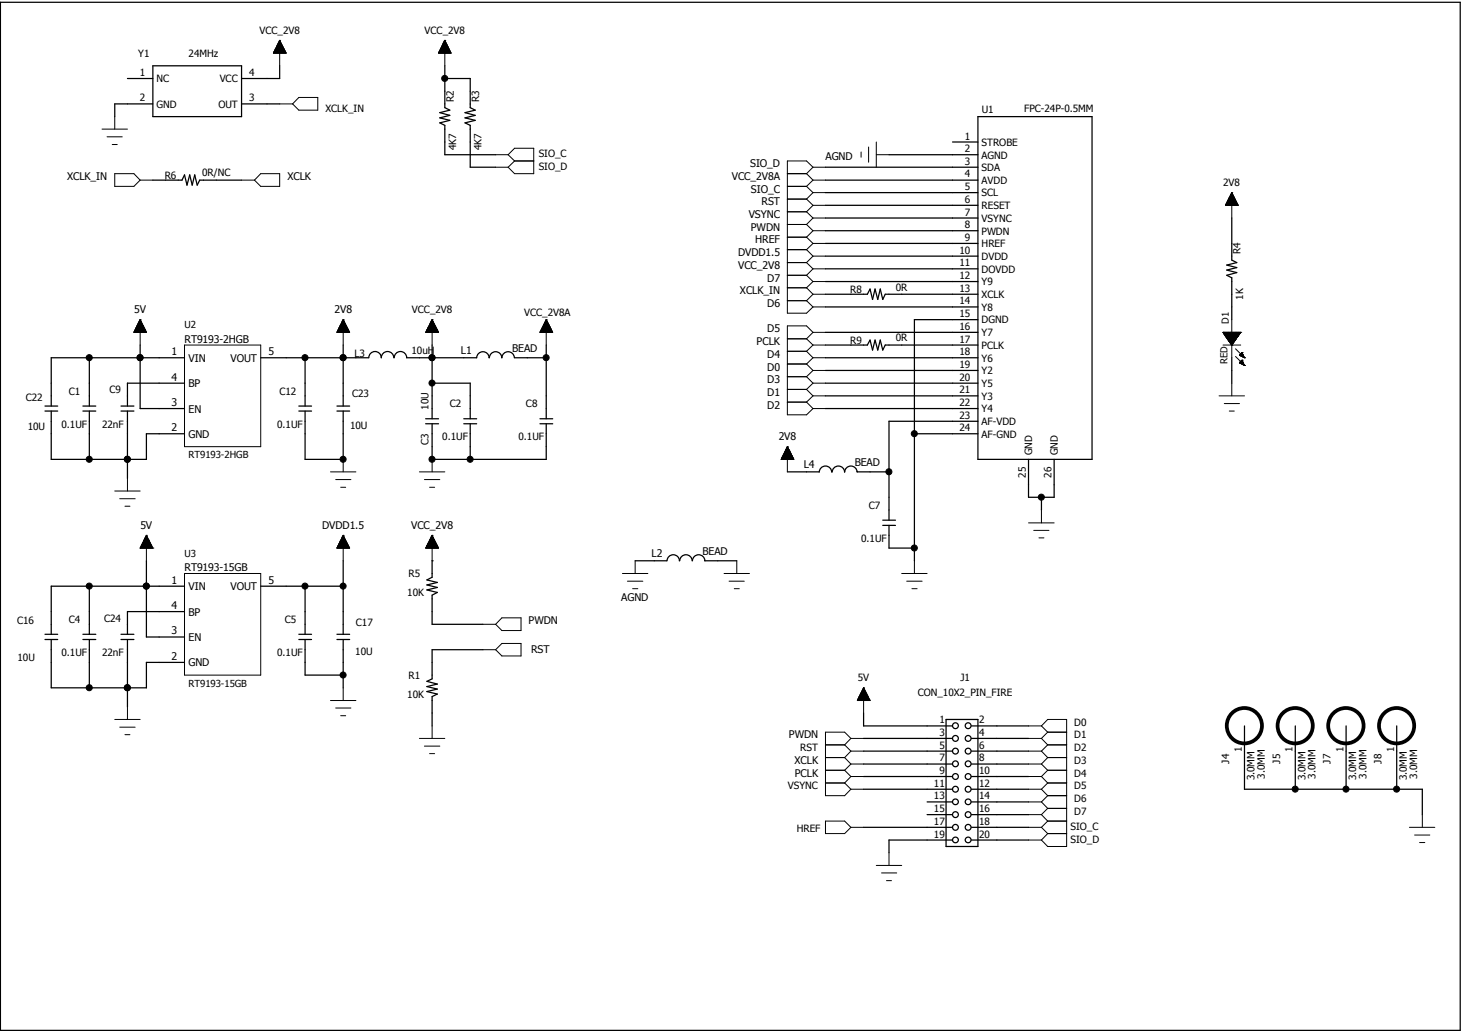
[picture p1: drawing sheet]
<svg xmlns="http://www.w3.org/2000/svg" width="297mm" height="210mm" viewBox="0 0 297 210" stroke-linecap="round" stroke-linejoin="round" font-family="sans-serif">
<g fill="none" stroke="#000" stroke-width=".25">
<path d="M.1 .5h296.7v209h-296.7zM25.9 16h5.2M31.1 13.4h18v10.3h-18zM56.9 13.4v2.6h-7.8M90.4 13.4v8.5l1 .5-2 .5 2 .6-2 .5 2 .5-2 .5 1 .5v6h10.4M90.4 16h5.2v5.9l1 .5-2.1 .5 2.1 .6-2.1 .5 2.1 .5-2.1 .5 1.1 .5v8.5h5.2M31.1 21.1h-7.8v2.6M31.1 36.6h5.9l.5-1 .5 2 .6-2 .5 2 .5-2 .5 2 .5-1h8.5M49.1 21.1h7.8M167.8 36.6h31M167.8 34h31M167.8 39.2h31"/>
<path d="M180.7 31.5h18.1M193.6 28.9h5.2M198.8 23.7h23.2v69.7h-23.2zM167.8 41.7h31M167.8 44.3h31M167.8 46.9h31M167.8 49.5h31M167.8 52.1h31M167.8 54.7h31M167.8 57.2h31M167.8 59.8h8.5l.6-1 .5 2.1 .5-2.1 .5 2.1 .5-2.1 .6 2.1 .5-1.1h18.8M250.4 44.3v8.6l1 .5-2 .5 2 .5-2 .5 2 .5-2 .6 1 .5v8.5"/>
<path d="M18.2 72.7v9.8M28.5 72.7h.1M28.5 70.1v13h9M37.5 72.7h-27.1v9.8M37.5 77.9h-11.6v4.6M53 72.7h21.9M62 72.7v9.8M69.8 72.7h.1M69.8 70.1v12.4M75 72.7a1.27 1.27 0 0 1 1.2-1.2 1.27 1.27 0 0 1 1.3 1.2 1.27 1.27 0 0 1 1.3-1.2 1.27 1.27 0 0 1 1.3 1.2M80.1 72.7a1.27 1.27 0 0 1 1.3-1.2 1.27 1.27 0 0 1 1.3 1.2h14.2a1.25 1.25 0 0 1 1.3-1.2 1.25 1.25 0 0 1 1.2 1.2M87.8 72.7h.1"/>
<path d="M87.8 77.9h7.8v7.2M87.8 70.1v15M99.5 72.7a1.25 1.25 0 0 1 1.2-1.2 1.25 1.25 0 0 1 1.3 1.2 1.29 1.29 0 0 1 1.3-1.2 1.29 1.29 0 0 1 1.3 1.2M104.6 72.7h6.4M111 70.1v15M167.8 72.7h31M167.8 77.9h31M167.8 62.4h31M167.8 67.6h31M167.8 70.1h8.5l.6-1 .5 2.1 .5-2.1 .5 2.1 .5-2.1 .6 2.1 .5-1.1h18.8M167.8 75.3h31M198.8 65h-12.9v49"/>
<path d="M250.4 72.7v5.2M9.1 83.6h2.6M9.1 82.5h2.6M10.4 83.6v9.8h19.4v-5.2h7.7M16.8 83.6h2.7M16.8 82.5h2.7M18.2 83.6v9.8M24.6 83.6h2.6M24.6 82.5h2.6M25.9 93.4h.1M25.9 83.6v13.6M60.7 83.6h2.6"/>
<path d="M60.7 82.5h2.6M62 83.6v9.8h7.8M68.5 83.6h2.6M68.5 82.5h2.6M69.8 93.4h.1M69.8 83.6v9.8M86.5 86.1h2.7M86.5 85.1h2.7M87.8 93.4h.1M87.8 86.1v7.3M94.3 86.1h2.6M94.3 85.1h2.6"/>
<path d="M95.6 86.1v7.3M109.8 86.1h2.6M109.8 85.1h2.6M111 86.1v7.3h-23.2M160.1 95.9l6.4 .1a1.27 1.27 0 0 1 1.3-1.3 1.27 1.27 0 0 1 1.3 1.3v-.1M167.8 83.1h31M167.8 80.5h31M171.7 95.9v.1a1.27 1.27 0 0 0-1.3-1.3 1.27 1.27 0 0 0-1.2 1.3M180.7 95.9l-6.5 .1a1.27 1.27 0 0 0-1.2-1.3 1.27 1.27 0 0 0-1.3 1.3M185.9 88.2h12.9M198.8 85.6h-18.1v20.1M209.1 93.4v7.7h5.2v-7.7"/>
<path d="M18.2 119.2v9.7M29.8 119.2h.1M29.8 114v15.5h7.7M37.5 119.2h-27.1v9.7M53 119.2h16.8M62 119.2v9.7M69.8 114v14.9M87.8 114h.1M87.8 114v3.3l-1 .6 2.1 .5-2.1 .5 2.1 .5-2.1 .5 2.1 .5-1.1 .6v5.9h10.4M129.1 114h6.5M135.6 114a1.25 1.25 0 0 1 1.2-1.2 1.25 1.25 0 0 1 1.3 1.2M138.2 114a1.27 1.27 0 0 1 1.2-1.2 1.27 1.27 0 0 1 1.3 1.2"/>
<path d="M140.8 114a1.25 1.25 0 0 1 1.2-1.2 1.25 1.25 0 0 1 1.3 1.2M143.3 114h6.5M179.5 105.7h2.5M179.5 106.8h2.5M180.7 106.8v4.6h5.2M211.7 101.1v2.6M9.1 130h2.6M9.1 128.9h2.6M10.4 130v9.8h19.4v-5.1h7.7M16.8 130h2.7M16.8 128.9h2.7M18.2 130v9.8"/>
<path d="M24.6 130h2.6M24.6 128.9h2.6M25.9 139.8h.1M25.9 130v13.7M37.5 124.3h-11.6v4.6M60.7 130h2.6M60.7 128.9h2.6M62 130v7.2h7.8M68.5 130h2.6M68.5 128.9h2.6M69.8 130v9.8M98.2 132.1h-10.4v5.9l-1 .5 2.1 .6-2.1 .5 2.1 .5-2.1 .5 2.1 .5-1.1 .5v6"/>
<path d="M175.6 144.9v2.7h18M175.6 150.1h18M175.6 152.7h18M175.6 155.3h18M175.6 157.9h18M192.3 146.3h6.5v25.8h-6.5zM197.5 147.6h11.6M197.5 150.1h11.6M197.5 152.7h11.6M197.5 155.3h11.6M197.5 157.9h11.6M253 147.6v12.8h36.1v5.2"/>
<path d="M263.3 147.6v12.8M273.6 147.6v12.8M283.9 147.6v12.8M175.6 160.4h18M175.6 168.2h18M188.5 163h5.1M188.5 165.6h5.1M193.6 170.8h-12.9v2.6M197.5 160.4h11.6M197.5 163h11.6M197.5 165.6h11.6M197.5 168.2h11.6"/>
<path d="M197.5 170.8h11.6"/>
<circle cx="194.2" cy="147.5" r=".59"/>
<circle cx="194.2" cy="150.1" r=".59"/>
<circle cx="194.2" cy="152.7" r=".59"/>
<circle cx="194.2" cy="155.3" r=".59"/>
<circle cx="194.2" cy="157.9" r=".59"/>
<circle cx="196.8" cy="152.7" r=".59"/>
<circle cx="196.8" cy="147.5" r=".59"/>
<circle cx="196.8" cy="155.3" r=".59"/>
<circle cx="196.8" cy="150.1" r=".59"/>
<circle cx="196.8" cy="157.9" r=".59"/>
<circle cx="194.2" cy="168.2" r=".59"/>
<circle cx="194.2" cy="160.4" r=".59"/>
<circle cx="194.2" cy="165.6" r=".59"/>
<circle cx="194.2" cy="170.8" r=".58"/>
<circle cx="194.2" cy="163" r=".58"/>
<circle cx="196.8" cy="165.6" r=".59"/>
<circle cx="196.8" cy="168.2" r=".59"/>
<circle cx="196.8" cy="160.4" r=".59"/>
<circle cx="196.8" cy="170.8" r=".58"/>
<circle cx="196.8" cy="163" r=".58"/>
</g>
<g fill="none" stroke="#000" stroke-width=".2">
<path d="M55.6 10.7l2.5 .1M55.6 10.6v.2M55.7 10.6h2.4M55.7 10.5h2.3v.3M55.7 10.5v.3M55.8 10.4h2.2M55.8 10.8v-.5h2.1v.5M55.9 10.2h2M55.9 10.1h1.9v.7M55.9 10v.8M56 9.9h1.7M56 9.9h1.7v.9"/>
<path d="M56 9.8v1M56.1 9.7h1.5M56.2 9.7h1.4v1.1M56.2 9.6v1.2M56.2 9.6h1.3M56.3 9.4h1.2v1.4M56.3 9.4v1.4M56.3 9.4h1.1M56.3 9.2h1.1v1.6M56.3 9.1v1.7M56.4 9.1h.9M56.5 9.1h.8v1.7"/>
<path d="M56.5 8.9v1.9M56.5 8.9h.7M56.6 8.8h.6v2M56.6 8.7v2.1M56.6 8.7h.5M56.7 8.6h.4v2.2M56.7 8.5v2.3M56.7 8.5h.3M56.8 8.4h.2v2.4M56.8 8.3v2.5M56.8 8.3h.1M56.9 8.2h.1"/>
<path d="M56.9 8.2l1.3 2.6h-2.6zM56.9 8.2v5.2M60.7 19.8h3.9v2.6h-3.9l-1.2-1.3zM89.2 10.7l2.5 .1M89.2 10.6v.2M89.2 10.6h2.4M89.3 10.5h2.3v.3M89.3 10.5v.3M89.3 10.4h2.2M89.4 10.8v-.5h2v.5M89.5 10.2h1.9M89.5 10.1h1.9v.7"/>
<path d="M89.5 10v.8M89.5 9.9h1.8M89.6 9.9h1.6v.9M89.6 9.8v1M89.7 9.7h1.5M89.7 9.7h1.4v1.1M89.7 9.6v1.2M89.7 9.6h1.4M89.8 9.4h1.3v1.4M89.8 9.4v1.4M89.8 9.4h1.2M89.9 9.2h1v1.6"/>
<path d="M89.9 9.1v1.7M90 9.1h.9M90 9.1h.8v1.7M90 8.9v1.9M90 8.9h.8M90.1 8.8h.6v2M90.1 8.7v2.1M90.2 8.7h.5M90.2 8.6h.4v2.2M90.2 8.5v2.3M90.3 8.5h.3M90.3 8.4h.3v2.4"/>
<path d="M90.3 8.3v2.5M90.4 8.3h.1M90.4 8.2h.1M90.4 8.2v5.2M90.4 8.2l1.3 2.6h-2.5zM20.7 26.2h5.2M21.8 27.8h3M22.8 29.4h1M23.3 35.3h3.9l1.3 1.3-1.3 1.3h-3.9zM23.3 23.7v2.5M28.5 36.6h2.6M49.1 36.6h2.6"/>
<path d="M53 35.3h3.9v2.6h-3.9l-1.3-1.3zM56.9 21.1h2.6M100.8 31.5h2.5M100.8 34h2.5M103.3 31.5l1.3-1.4h3.9v5.2h-3.9l-1.3-1.3M103.3 31.5l1.3 1.2M104.6 32.7h3.9M104.6 32.7l-1.3 1.3M160.1 35.3h3.9M160.1 37.9h3.9M164 37.9l1.3 1.3M164 35.3l1.3 1.3"/>
<path d="M165.3 34l-1.3-1.3h-3.9v31h3.9l1.3-1.3M165.3 34h2.5M165.3 36.6h2.5M165.3 34l-1.3 1.3M165.3 39.2h2.5M165.3 39.2l-1.3 1.3M165.3 36.6l-1.3 1.3M175 30.9v1.1M176.6 29.9v3.1M178.1 31.5h2.6M178.1 28.9v5.1M250.1 39.7v2"/>
<path d="M250.1 39.8h.6v1.9M250.1 39.7h.6M250.2 39.5v2.2M250.2 39.6h.4v2.1M250.3 39.5h.3M250.3 39.3v2.4M250.3 39.4h.2v2.3M250.4 39.3h.1M250.4 39.2h.1M250.4 39.2v5.1M250.4 39.2l1.3 2.5h-2.6zM250.8 39.9h-.8v1.8"/>
<path d="M160.1 40.5h3.9M160.1 43.1h3.9M160.1 45.6h3.9M160.1 48.2h3.9M160.1 50.8h3.9M160.1 58.5h3.9M160.1 56h3.9M160.1 53.4h3.9M164 40.5l1.3 1.2M164 43.1l1.3 1.2M164 45.6l1.3 1.3M164 48.2l1.3 1.3"/>
<path d="M164 56l1.3 1.2M164 50.8l1.3 1.3M164 53.4l1.3 1.3M164 58.5l1.3 1.3M165.3 41.7h2.5M165.3 41.7l-1.3 1.4M165.3 44.3h2.5M165.3 44.3l-1.3 1.3M165.3 46.9h2.5M165.3 46.9l-1.3 1.3M165.3 49.5h2.5M165.3 49.5l-1.3 1.3"/>
<path d="M165.3 57.2h2.5M165.3 57.2l-1.3 1.3M165.3 52.1h2.5M165.3 52.1l-1.3 1.3M165.3 54.7h2.5M165.3 54.7l-1.3 1.3M165.3 59.8h2.5M165.3 59.8l-1.3 1.3M249.2 41.6v.1M249.2 41.7h2.5M249.2 41.6h2.4M249.3 41.7v-.3h2.2v.3"/>
<path d="M249.3 41.4h2.2M249.4 41.2v.5M249.4 41.2h2v.5M249.4 41.1h2M249.5 41v.7M249.5 41h1.8v.7M249.5 40.9h1.8M249.6 40.8v.9M249.6 40.8h1.6v.9M249.6 40.7h1.6M249.7 40.6v1.1M249.7 40.6h1.4v1.1"/>
<path d="M249.7 40.5h1.4M249.8 40.4h1.2v1.3M249.9 40.1v1.6M249.9 40.2h1v1.5M249.9 40.1h1M250 40h.8v1.7M251 40.3h-1.2v1.4M27.3 67.5l2.4 .1M27.3 67.4v.2M27.3 67.4h2.4M27.3 67.3h2.3v.3M27.3 67.2v.4"/>
<path d="M27.4 67.1h2.1M27.5 67h2v.6M27.5 67v.6M27.5 66.9h2M27.6 66.8h1.8v.8M27.6 66.8v.8M27.6 66.7h1.8M27.6 66.6h1.7v1M27.6 66.6v1M27.7 66.5h1.6M27.8 66.4h1.4v1.2M27.8 66.4v1.2"/>
<path d="M27.8 66.3h1.4M27.9 66.2h1.2v1.4M27.9 66.1v1.5M27.9 66.1h1.1M28 66h1v1.6M28.1 65.8h.8v1.8M28.1 65.7v1.9M28.1 65.7h.8M28.2 65.6h.6v2M28.2 65.5v2.1M28.2 65.5h.5M28.3 65.4h.4v2.2"/>
<path d="M28.3 65.3v2.3M28.3 65.3h.4M28.4 65.2h.2v2.4M28.4 65.1v2.5M28.4 65.1h.1M28.5 65h.1M28.5 65l1.3 2.6h-2.6M28.5 65v5.1M28.5 65l-1.3 2.6M29 65.9h-1v1.7M37.5 70.1h15.5v20.7h-15.5zM68.5 67.5l2.5 .1"/>
<path d="M68.5 67.4v.2M68.6 67.4h2.4M68.6 67.3h2.3v.3M68.6 67.2v.4M68.7 67.1h2.2M68.7 67h2.1v.6M68.7 67v.6M68.8 66.9h1.9M68.8 66.8h1.9v.8M68.8 66.8v.8M68.9 66.7h1.8M68.9 66.6h1.7v1"/>
<path d="M68.9 66.6v1M69 66.5h1.5M69 66.4h1.5v1.2M69 66.4v1.2M69.1 66.3h1.3M69.1 66.2h1.3v1.4M69.1 66.1v1.5M69.2 66.1h1.1M69.3 66h1v1.6M69.3 65.9v1.7M69.3 65.9h.9M69.4 65.8h.8v1.8"/>
<path d="M69.4 65.7v1.9M69.4 65.7h.7M69.5 65.6h.6v2M69.5 65.5v2.1M69.5 65.5h.5M69.6 65.4h.4v2.2M69.6 65.3v2.3M69.6 65.3h.3M69.7 65.2h.2v2.4M69.7 65.1v2.5M69.7 65.1h.1M69.8 65h.1"/>
<path d="M69.8 65l1.3 2.6h-2.6zM69.8 65v5.1M86.6 67.5l2.5 .1M86.6 67.4v.2M86.7 67.4h2.3M86.7 67.3h2.3v.3M86.7 67.2v.4M86.7 67.1h2.2M86.8 67h2.1v.6M86.8 67v.6M86.9 66.9h1.9M86.9 66.8h1.9v.8"/>
<path d="M86.9 66.8v.8M87 66.7h1.7M87 66.6h1.6v1M87 66.6v1M87 66.5h1.6M87.1 66.4h1.5v1.2M87.1 66.4v1.2M87.2 66.3h1.3M87.2 66.2h1.2v1.4M87.2 66.1v1.5M87.3 66.1h1.1M87.3 66h1v1.6"/>
<path d="M87.3 65.9v1.7M87.4 65.9h.9M87.4 65.8h.9v1.8M87.4 65.7v1.9M87.5 65.7h.7M87.5 65.6h.6v2M87.6 65.4h.5v2.2M87.6 65.3v2.3M87.7 65.3h.3M87.8 65.2h.1v2.4M87.8 65.1v2.5M87.8 65.1h.1"/>
<path d="M87.8 65h.1M87.8 65l1.4 2.6h-2.7zM87.8 65v5.1M88.1 65.5h-.5l-.1 2.1M109.8 67.5l2.5 .1M109.8 67.4v.2M109.9 67.4h2.4M109.9 67.3h2.3v.3M109.9 67.2v.4M110 67.1h2.1M110 67h2.1v.6M110 67v.6"/>
<path d="M110.1 66.9h2M110.2 66.8h1.8v.8M110.2 66.8v.8M110.2 66.7h1.7M110.2 66.6h1.7v1M110.2 66.6v1M110.3 66.5h1.5M110.4 66.4h1.4v1.2M110.4 66.4v1.2M110.4 66.3h1.4M110.4 66.2h1.3v1.4M110.4 66.1v1.5"/>
<path d="M110.5 66.1h1.1M110.5 66h1.1v1.6M110.5 65.9v1.7M110.6 65.9h.9M110.7 65.8h.8v1.8M110.7 65.7v1.9M110.7 65.7h.7M110.7 65.6h.7v2M110.7 65.5v2.1M110.8 65.5h.5M110.9 65.4h.4v2.2M111 65.2h.2v2.4"/>
<path d="M111 65.1v2.5M111 65.1h.1M111 65h.1M111 65l1.4 2.6h-2.6zM111 65v5.1M111.2 65.3h-.3v2.3M160.1 68.9h3.9M160.1 74h3.9M160.1 61.1h3.9M160.1 71.4h3.9M160.1 79.2h3.9M160.1 76.6h3.9"/>
<path d="M164 61.1l1.3 1.3M164 71.4l1.3 1.3M164 76.6l1.3 1.3M164 79.2l1.3 1.3M164 74l1.3 1.3M164 68.9l1.3 1.2M165.3 70.1h2.5M165.3 67.6h2.5M165.3 67.6l-1.3-1.3h-3.9v18h3.9l1.3-1.2M165.3 62.4h2.5M165.3 67.6l-1.3 1.3M165.3 72.7h2.5"/>
<path d="M165.3 72.7l-1.3 1.3M165.3 77.9h2.5M165.3 77.9l-1.3 1.3M165.3 75.3h2.5M165.3 75.3l-1.3 1.3M165.3 70.1l-1.3 1.3M248.6 67.6h.1M248.6 70.1h3.6M248.6 67.6l1.8 2.5M248.6 67.6h3.6M248.7 67.6h3.5M248.7 67.6v.1h3.4"/>
<path d="M248.8 67.6v.3h3.2M248.8 67.9h3.2M248.9 67.6v.4h3.1M248.9 67.6v.4h3M249 67.6v.5h2.8v-.5M249 67.6v.7h2.8M249 68.2h2.8M249.1 67.6v.7M249.2 67.6v.8h2.5M249.2 68.4h2.5M249.2 67.6v.9h2.4v-.9M249.3 67.6v1h2.2"/>
<path d="M249.3 68.5h2.2M249.4 68.7h2M249.4 67.6v1.1M249.4 67.6v1.2h2M249.5 67.6v1.3h1.8v-1.3M249.5 67.6l.1 1.4h1.6M249.5 69h1.8M249.5 68.9h1.8M249.6 69h1.6M249.6 67.6v1.5M249.7 67.6v1.6h1.4M249.7 67.6v1.7"/>
<path d="M249.8 69.3h1.2M249.8 67.6v1.8M249.8 69.4h1.2M249.9 67.6v1.9h1M249.9 69.4h1M249.9 69.5h1M249.9 67.6v2M250 69.6h.8M250 67.6l.1 2.1M250.1 69.7h.7M250.1 69.7h.6M250.1 67.6v2.2"/>
<path d="M250.1 69.8h.6M250.1 67.6v2.3M250.2 69.9h.4M250.2 67.6v2.3M250.3 69.9h.3M250.3 67.6v2.5M250.3 70h.2M250.4 70.1h.1M250.4 67.6v2.5M250.4 77.9v2.6M250.4 65v7.7M250.4 67.6v2.4"/>
<path d="M250.6 67.6v2.4h-.3M250.6 67.6v2.2M250.7 67.6v2.1M250.8 67.6v2h-.7M250.9 67.6v1.9M250.9 67.6v1.8M251 67.6v1.7M251.1 67.6v1.6h-1.4M251.1 67.6v1.5h-1.4M251.2 67.6v1.4M251.2 70.9l1.5 1.6M251.2 72.5l1.5 1.5"/>
<path d="M251.4 67.6v1.1M251.4 67.6v1M251.5 67.6v1M251.7 67.6v.7M251.8 67.6v.6M251.9 67.6v.4M252 73.7h.1M252 72.2h.1M252 67.6v.3M252 73.7l1 .6M252 73.7h.7M252 72.2l1 .5"/>
<path d="M252 72.2h.7M252 67.6v.2M252 72.2v.1M252 73.7v.1M252.1 73.8h.6M252.1 73.6h.6M252.1 72.3h.6M252.1 72.1h.6M252.1 67.6v.2h-3.4M252.2 67.6h.1M252.2 67.6l-1.8 2.5M252.3 73.4h.2"/>
<path d="M252.5 73.2h.1M252.5 71.7h.1M252.5 73.2l.5 1.1M252.5 73.2l-.5 .5M252.5 73.2v.8h.3M252.5 73.3l-.1 .7M252.5 71.7l-.1 .8M252.5 71.7v.8h.3M252.5 71.7l.5 1M252.5 71.7l-.5 .5M252.5 73.3h-.2v.7h.5l.1 .2M252.5 71.8h-.2v.6h.5v.3h.1"/>
<path d="M252.5 71.7v.8M252.5 73.2v.9M252.6 74.1h.3M252.6 73.5h-.4v.4M252.6 73.4h-.3v.5M252.6 71.9h-.4v.4M252.6 73.4v.7M252.6 72.5h.3M252.6 72.1h-.5v.2M252.6 73.6h-.5v.3M252.6 72h-.4v.3h.6v.3l.1 .1M252.6 73.5h-.4v.4h.6v.3"/>
<path d="M252.7 73.6v.5l.2 .1v.1M252.7 72.1v.5h.2M252.7 72.2v.4M252.7 73.7v.5M252.8 72.3h-.5v-.4h.3v.7M253 74.3h.1M253 72.7h.1M23.3 99.8h5.2M25.9 97.2v2.6M67.2 95.9h5.1M68.2 97.5h3.1M69.3 99.1h1"/>
<path d="M69.8 93.4v2.5M85.3 95.9h5.1M86.3 97.5h3.1M87.3 99.1h1M87.8 93.4v2.5M158.9 93.3h2.4v.1M158.9 93.2v.2M158.9 93.1h2.4M159 93h2.2v.4M159 93v.4M159 93h2.2M159 92.8h2.1v.6"/>
<path d="M159 92.8v.6M159.1 92.8h2M159.2 92.6h1.8v.8M159.2 92.6v.8M159.2 92.5h1.8M159.3 92.5h1.6v.9M159.3 92.4v1M159.3 92.3h1.6M159.4 92.2h1.4v1.2M159.4 92.2v1.2M159.4 92.1h1.4M159.5 92h1.2v1.4"/>
<path d="M159.5 91.9v1.5M159.5 91.9h1.2M159.6 91.8h1v1.6M159.6 91.7v1.7M159.6 91.7h1M159.7 91.6h.8v1.8M159.7 91.5v1.9M159.7 91.5h.7M159.8 91.4h.6v2M159.8 91.3v2.1M159.8 91.3h.5M159.9 91.2h.4v2.2"/>
<path d="M159.9 91.1v2.3M159.9 91.1h.3M160 91h.2v2.4M160 90.9v2.5M160 90.9h.1M160.1 90.8h.1M160.1 90.8v5.1M160.1 81.7h3.9M160.1 90.8l1.3 2.6h-2.6zM164 81.7l1.3 1.4M165.3 80.5h2.5M165.3 83.1h2.5"/>
<path d="M165.3 80.5l-1.3 1.2M247.8 80.5h5.2M248.9 82h3.1M249.9 83.6h1M24.3 101.4h3.2M25.4 102.9h1M28.5 111.4h.1M28.5 111.4h2.6M28.5 111.3h2.5M28.6 111.2v.2M28.6 111.3h2.3v.1M28.7 111.1h2.2"/>
<path d="M28.7 111v.4M28.7 111h2.2v.4M28.7 110.9h2.1M28.8 110.7v.7M28.8 110.8h2v.6M28.9 110.7h1.8M28.9 110.5v.9M28.9 110.6h1.7v.8M29 110.5h1.6M29 111.4v-1h1.6v1M29 110.3h1.5M29.1 110.2v1.2"/>
<path d="M29.1 110.2h1.3v1.2M29.2 110.1h1.2M29.2 109.9v1.5M29.2 110h1.2v1.4M29.3 109.9h1M29.3 109.7v1.7M29.3 109.8h1v1.6M29.4 109.7h.8M29.4 109.5v1.9M29.4 109.6h.7v1.8M29.5 109.5h.6M29.5 109.3h.5v2.1"/>
<path d="M29.6 109.1v2.3M29.6 109.1h.3v2.3M29.7 109.1h.2M29.7 108.8v2.6M29.7 109h.1M29.8 108.8h.1M29.8 108.8v5.2M29.8 108.8l-1.3 2.6M29.8 108.8l1.3 2.6M30 109.3h-.5v2.1M31.1 111.4h.1M37.5 116.6h15.5v20.6h-15.5z"/>
<path d="M68.5 111.3v.1M68.5 111.3l2.5 .1M68.6 111.3h2.4M68.6 111v.4M68.6 111.1h2.3v.3M68.7 111h2.2M68.7 111.4v-.5h2.1v.5M68.8 110.8h1.9M68.8 110.7v.7M68.8 110.7h1.9v.7M68.9 110.6h1.8M68.9 110.4v1"/>
<path d="M68.9 110.5h1.7v.9M69 110.4h1.5M69 110.2v1.2M69 110.3h1.5v1.1M69.1 110.2h1.3M69.1 110v1.4M69.1 110.1h1.3v1.3M69.2 110h1.1M69.3 109.8v1.6M69.3 109.9h1v1.5M69.3 109.8h.9M69.4 109.6v1.8"/>
<path d="M69.4 109.7h.8v1.7M69.4 109.6h.7M69.5 109.3v2.1M69.5 109.5h.6v1.9M69.5 109.3h.5M69.6 109.1v2.3M69.6 109.3h.4v2.1M69.6 109.1h.3M69.7 109v2.4M69.7 109.1h.2v2.3M69.7 109h.1M69.8 108.8h.1"/>
<path d="M69.8 108.8v5.2M69.8 108.8l1.3 2.6h-2.6zM86.6 111.3l2.5 .1M86.6 111.3v.1M86.7 111.3h2.3M86.7 111.1h2.3v.3M86.7 111v.4M86.7 111h2.2M86.8 111.4v-.5h2.1v.5M86.9 110.8h1.9M86.9 110.7h1.9v.7M86.9 110.7v.7"/>
<path d="M87 110.6h1.7M87 110.5h1.6v.9M87 110.4v1M87 110.4h1.6M87.1 110.3h1.5v1.1M87.1 110.2v1.2M87.2 110.2h1.3M87.2 110.1h1.2v1.3M87.2 110v1.4M87.3 110h1.1M87.3 109.9h1v1.5M87.3 109.8v1.6"/>
<path d="M87.4 109.8h.9M87.4 109.7h.9v1.7M87.4 109.6v1.8M87.5 109.6h.7M87.5 109.5h.6v1.9M87.6 109.3h.5v2.1M87.6 109.1v2.3M87.7 109.1h.3M87.8 109.1h.1v2.3M87.8 109v2.4M87.8 109h.1M87.8 108.8h.1"/>
<path d="M87.8 108.8l1.4 2.6h-2.7zM87.8 108.8v5.2M88.1 109.3h-.5l-.1 2.1M126.5 116.6h5.2M127.6 118.2h3.1M128.6 119.7h1.1M129.1 114v2.6M147.2 116.6h5.2M148.2 118.2h3.1M149.3 119.7h1M149.8 114v2.6M183.3 116.6h5.2"/>
<path d="M184.3 118.2h3.2M185.4 119.7h1M185.9 114v2.6M209.1 106.3h5.2M210.1 107.8h3.1M211.2 109.3h1M211.7 103.7v2.6M69.8 139.8v2.6M98.2 126.9h2.6M98.2 132.1h2.6M100.8 132.1l1.2-1.3h3.9v2.5h-3.9zM102 125.6h3.9v2.6h-3.9l-1.2-1.3z"/>
<path d="M175.5 140h.2v2.4M175.5 139.9v2.5M175.5 139.9h.1M175.6 139.8h.1M175.6 139.8v5.1M175.6 139.8l1.3 2.6h-2.6zM23.3 146.3h5.2M24.3 147.8h3.2M25.4 149.4h1M25.9 143.7v2.6M67.2 142.4h5.1M68.2 143.9h3.1"/>
<path d="M69.3 145.5h1M85.3 150.1h5.1M86.3 151.7h3.1M87.3 153.2h1M87.8 147.6v2.5M167.8 159.2h3.9M167.8 154h3.9M167.8 151.4h3.9M167.8 156.6h3.9M171.7 159.2l1.3 1.2M171.7 151.4l1.3 1.3M171.7 156.6l1.3 1.3"/>
<path d="M171.7 154l1.3 1.3M173 150.1l-1.3-1.3h-3.9v13h3.9l1.3-1.4M173 152.7h2.6M173 152.7l-1.3 1.3M173 150.1h2.6M173 155.3h2.6M173 157.9h2.6M173 157.9l-1.3 1.3M173 150.1l-1.3 1.3M173 155.3l-1.3 1.3M174.3 142.3h2.5v.1M174.3 142.2v.2"/>
<path d="M174.4 142.2h2.4M174.4 142.1h2.3v.3M174.4 142v.4M174.5 142h2.2M174.5 141.9h2.1v.5M174.5 141.8v.6M174.6 141.8h1.9M174.6 141.6h1.9v.8M174.6 141.6v.8M174.7 141.6h1.7M174.8 141.5h1.6v.9M174.8 141.4v1"/>
<path d="M174.8 141.4h1.5M174.8 141.3h1.5v1.1M174.8 141.2v1.2M174.9 141.1h1.3M174.9 141.1h1.3v1.3M174.9 141v1.4M175 141h1.1M175 140.8h1.1v1.6M175 140.8v1.6M175.1 140.8h.9M175.2 140.6h.8v1.8M175.2 140.5v1.9"/>
<path d="M175.2 140.5h.7M175.3 140.5h.6v1.9M175.4 140.2h.4v2.2M175.4 140.1v2.3M175.4 140.1h.3M175.8 140.3h-.5v2.1M209.1 152.7h2.6M209.1 147.6h2.6M209.1 150.1h2.6M209.1 155.3h2.6M209.1 157.9h2.6M211.7 147.6l1.3-1.3h3.8v25.8h-3.8l-1.3-1.3"/>
<path d="M211.7 147.6l1.3 1.2M211.7 150.1l1.3 1.3M211.7 152.7l1.3 1.3M211.7 155.3l1.3 1.3M211.7 157.9l1.3 1.3M213 159.2h3.8M213 154h3.8M213 151.4h3.8M213 148.8h3.8M213 148.8l-1.3 1.3M213 151.4l-1.3 1.3M213 156.6h3.8"/>
<path d="M213 154l-1.3 1.3M213 156.6l-1.3 1.3M213 159.2l-1.3 1.2M167.8 166.9h3.9l1.3 1.3-1.3 1.3h-3.9zM173 160.4h2.6M173 168.2h2.6M178.1 175.9h5.2M179.2 177.5h3.1M180.2 179h1M180.7 173.4v2.5M209.1 160.4h2.6M209.1 168.2h2.6"/>
<path d="M209.1 170.8h2.6M209.1 163h2.6M209.1 165.6h2.6M211.7 168.2l1.3 1.3M211.7 160.4l1.3 1.4M211.7 163l1.3 1.3M211.7 165.6l1.3 1.3M213 161.8h3.8M213 169.5h3.8M213 166.9h3.8M213 166.9l-1.3 1.3M213 169.5l-1.3 1.3"/>
<path d="M213 164.3h3.8M213 161.8l-1.3 1.2M213 164.3l-1.3 1.3M286.5 168.2h5.2M287.6 169.8h3.1M288.6 171.3h1M289.1 165.6v2.6"/>
</g>
<g fill="none" stroke="#000" stroke-width=".76">
<circle cx="253" cy="147.5" r="3.6"/>
<circle cx="263.3" cy="147.5" r="3.6"/>
<circle cx="273.6" cy="147.5" r="3.6"/>
<circle cx="283.9" cy="147.5" r="3.6"/>
</g>
<g fill="#000" stroke="#000" stroke-width=".2">
<circle cx="90.4" cy="15.9" r=".61"/>
<circle cx="18.1" cy="72.7" r=".61"/>
<circle cx="28.5" cy="72.7" r=".61"/>
<circle cx="62" cy="72.7" r=".61"/>
<circle cx="69.7" cy="72.7" r=".61"/>
<circle cx="87.8" cy="72.7" r=".61"/>
<circle cx="87.8" cy="77.9" r=".61"/>
<circle cx="111" cy="72.7" r=".61"/>
<circle cx="18.1" cy="93.4" r=".61"/>
<circle cx="25.9" cy="93.4" r=".61"/>
<circle cx="69.7" cy="93.4" r=".61"/>
<circle cx="87.8" cy="93.4" r=".61"/>
<circle cx="95.6" cy="93.4" r=".61"/>
<circle cx="180.7" cy="95.9" r=".61"/>
<circle cx="185.9" cy="88.2" r=".61"/>
<circle cx="18.1" cy="119.1" r=".61"/>
<circle cx="29.7" cy="119.1" r=".61"/>
<circle cx="62" cy="119.1" r=".61"/>
<circle cx="69.7" cy="119.1" r=".61"/>
<circle cx="185.9" cy="111.4" r=".61"/>
<circle cx="211.7" cy="101.1" r=".61"/>
<circle cx="18.1" cy="139.8" r=".61"/>
<circle cx="25.9" cy="139.8" r=".61"/>
<circle cx="69.7" cy="137.2" r=".61"/>
<circle cx="263.3" cy="160.4" r=".61"/>
<circle cx="273.6" cy="160.4" r=".61"/>
<circle cx="283.9" cy="160.4" r=".61"/>
</g>
<g font-size="2.1">
<text x="152.5" y="34">SIO_D</text>
<text x="167.8" y="32.5">AGND</text>
<text x="13.6" y="36.6">XCLK_IN</text>
<text x="58.4" y="36.6">XCLK</text>
<text x="148.8" y="36.6">VCC_2V8A</text>
<text x="152.7" y="39.2">SIO_C</text>
<text x="154.8" y="41.8">RST</text>
<text x="152.2" y="44.3">VSYNC</text>
<text x="152.6" y="46.9">PWDN</text>
<text x="150" y="52.1">DVDD1.5</text>
<text x="153.5" y="49.5">HREF</text>
<text x="150" y="54.7">VCC_2V8</text>
<text x="150.4" y="59.8">XCLK_IN</text>
<text x="156" y="57.2">D7</text>
<text x="27.3" y="63.7">5V</text>
<text x="68" y="63.7">2V8</text>
<text x="156" y="62.4">D6</text>
<text x="37.5" y="69.6">RT9193-2HGB</text>
<text x="93.7" y="71.9">L1</text>
<text x="104.1" y="71.5">BEAD</text>
<text x="153.8" y="70.2">PCLK</text>
<text x="156" y="67.6">D5</text>
<text x="34.8" y="72.2">1</text>
<text x="34.8" y="77.4">4</text>
<text x="38.3" y="73.5">VIN</text>
<text x="46.9" y="73.5">VOUT</text>
<text x="54.6" y="72.2">5</text>
<text x="156" y="72.7">D4</text>
<text x="156" y="77.9">D3</text>
<text x="156" y="75.3">D0</text>
<text x="34.8" y="82.6">3</text>
<text x="38.3" y="83.9">EN</text>
<text x="38.3" y="78.7">BP</text>
<text x="156" y="83.1">D2</text>
<text x="156" y="80.5">D1</text>
<text x="34.8" y="87.7">2</text>
<text x="38.3" y="89">GND</text>
<text x="158.3" y="89.5">2V8</text>
<text x="163.4" y="95.2">L4</text>
<text x="173.7" y="94.7">BEAD</text>
<text x="28.5" y="107.6">5V</text>
<text x="65.5" y="107.6">DVDD1.5</text>
<text x="83.6" y="107.6">VCC_2V8</text>
<text x="132.4" y="113.2">L2</text>
<text x="142.8" y="112.8">BEAD</text>
<text x="34.8" y="118.7">1</text>
<text x="37.5" y="116.1">RT9193-15GB</text>
<text x="38.3" y="120">VIN</text>
<text x="46.9" y="120">VOUT</text>
<text x="54.6" y="118.7">5</text>
<text x="34.8" y="123.8">4</text>
<text x="38.3" y="125.1">BP</text>
<text x="126.3" y="122.3">AGND</text>
<text x="34.8" y="129">3</text>
<text x="38.3" y="130.3">EN</text>
<text x="107.4" y="126.9">PWDN</text>
<text x="34.8" y="134.2">2</text>
<text x="38.3" y="135.5">GND</text>
<text x="108" y="132.7">RST</text>
<text x="160.4" y="150.1">PWDN</text>
<text x="161.5" y="155.3">XCLK</text>
<text x="161.6" y="157.9">PCLK</text>
</g>
<g font-size="2">
<text x="28.1" y="11.6">Y1</text>
<text x="38.4" y="11.6">24MHz</text>
<text x="52.7" y="7">VCC_2V8</text>
<text x="86.3" y="7">VCC_2V8</text>
<text x="28.4" y="15.5">1</text>
<text x="31.8" y="16.7">NC</text>
<text x="44.7" y="16.7">VCC</text>
<text x="50.7" y="15.5">4</text>
<text x="28.4" y="20.6">2</text>
<text x="31.8" y="21.9">GND</text>
<text x="44.4" y="21.9">OUT</text>
<text x="50.7" y="20.6">3</text>
<text x="66.2" y="22.7">XCLK_IN</text>
<text x="92.2" y="20.7" transform="rotate(-90 92.2 20.7)">R2</text>
<text x="97.4" y="20.7" transform="rotate(-90 97.4 20.7)">R3</text>
<text x="199.6" y="22.9">U1</text>
<text x="208.2" y="22.7">FPC-24P-0.5MM</text>
<text x="196.1" y="28.4">1</text>
<text x="199.5" y="29.6">STROBE</text>
<text x="41.1" y="35.8">0R/NC</text>
<text x="92.7" y="30.6" transform="rotate(-90 92.7 30.6)">4K7</text>
<text x="97.9" y="30.6" transform="rotate(-90 97.9 30.6)">4K7</text>
<text x="109.5" y="32">SIO_C</text>
<text x="109.5" y="34.6">SIO_D</text>
<text x="196.1" y="30.9">2</text>
<text x="196.1" y="33.5">3</text>
<text x="199.5" y="32.2">AGND</text>
<text x="199.5" y="34.8">SDA</text>
<text x="33.5" y="36.4">R6</text>
<text x="196.1" y="36.1">4</text>
<text x="196.1" y="38.7">5</text>
<text x="196.1" y="41.2">6</text>
<text x="199.5" y="37.4">AVDD</text>
<text x="199.5" y="39.9">SCL</text>
<text x="248.7" y="37.9">2V8</text>
<text x="196.1" y="43.8">7</text>
<text x="196.1" y="46.4">8</text>
<text x="199.5" y="42.5">RESET</text>
<text x="199.5" y="45.1">VSYNC</text>
<text x="199.5" y="47.7">PWDN</text>
<text x="195" y="51.6">10</text>
<text x="196.1" y="49">9</text>
<text x="199.5" y="50.3">HREF</text>
<text x="199.5" y="52.8">DVDD</text>
<text x="252.2" y="51.7" transform="rotate(-90 252.2 51.7)">R4</text>
<text x="172.8" y="59.6">R8</text>
<text x="182.1" y="59.1">0R</text>
<text x="195" y="54.2">11</text>
<text x="195" y="56.7">12</text>
<text x="195" y="59.3">13</text>
<text x="199.5" y="55.4">DOVDD</text>
<text x="199.5" y="58">Y9</text>
<text x="83.7" y="63.7">VCC_2V8</text>
<text x="106.5" y="64.2">VCC_2V8A</text>
<text x="195" y="61.9">14</text>
<text x="195" y="64.5">15</text>
<text x="199.5" y="60.6">XCLK</text>
<text x="199.5" y="63.2">Y8</text>
<text x="199.5" y="65.7">DGND</text>
<text x="249.8" y="65.8" transform="rotate(-90 249.8 65.8)">D1</text>
<text x="252.7" y="61" transform="rotate(-90 252.7 61)">1K</text>
<text x="37.5" y="66.8">U2</text>
<text x="83.6" y="72">10uH</text>
<text x="172.8" y="69.9">R9</text>
<text x="182.1" y="69.4">0R</text>
<text x="195" y="67">16</text>
<text x="195" y="69.6">17</text>
<text x="199.5" y="68.3">Y7</text>
<text x="199.5" y="70.9">PCLK</text>
<text x="72" y="72.5">L3</text>
<text x="195" y="72.2">18</text>
<text x="195" y="74.8">19</text>
<text x="195" y="77.4">20</text>
<text x="199.5" y="73.5">Y6</text>
<text x="199.5" y="76.1">Y2</text>
<text x="249.5" y="74.1" transform="rotate(-90 249.5 74.1)">RED</text>
<text x="5.2" y="81.5">C22</text>
<text x="14" y="80.2">C1</text>
<text x="22.3" y="80">C9</text>
<text x="56.8" y="80.2">C12</text>
<text x="71.6" y="80.7">C23</text>
<text x="87.1" y="83.3" transform="rotate(-90 87.1 83.3)">10U</text>
<text x="91.4" y="82.8">C2</text>
<text x="106.9" y="82.8">C8</text>
<text x="195" y="79.9">21</text>
<text x="195" y="82.6">22</text>
<text x="199.5" y="78.7">Y5</text>
<text x="199.5" y="81.2">Y3</text>
<text x="199.5" y="83.8">Y4</text>
<text x="5.6" y="87.4">10U</text>
<text x="12.5" y="87">0.1UF</text>
<text x="20.7" y="87">22nF</text>
<text x="56.3" y="87">0.1UF</text>
<text x="71.2" y="87.2">10U</text>
<text x="89.9" y="89.5">0.1UF</text>
<text x="105.4" y="89.5">0.1UF</text>
<text x="195" y="85.1">23</text>
<text x="195" y="87.7">24</text>
<text x="199.5" y="86.4">AF-VDD</text>
<text x="199.5" y="88.9">AF-GND</text>
<text x="38.3" y="93.1">RT9193-2HGB</text>
<text x="87.1" y="90.5" transform="rotate(-90 87.1 90.5)">C3</text>
<text x="209.8" y="92.6" transform="rotate(-90 209.8 92.6)">GND</text>
<text x="215" y="92.6" transform="rotate(-90 215 92.6)">GND</text>
<text x="208.6" y="97.1" transform="rotate(-90 208.6 97.1)">25</text>
<text x="213.7" y="97.1" transform="rotate(-90 213.7 97.1)">26</text>
<text x="176.6" y="103.5">C7</text>
<text x="37.5" y="113.2">U3</text>
<text x="175" y="110.2">0.1UF</text>
<text x="83.1" y="117.4">R5</text>
<text x="82.8" y="121.2">10K</text>
<text x="3.5" y="126.9">C16</text>
<text x="14" y="126.7">C4</text>
<text x="21.2" y="126.4">C24</text>
<text x="57.9" y="126.7">C5</text>
<text x="72.3" y="127.2">C17</text>
<text x="3.6" y="134.4">10U</text>
<text x="12.5" y="133.4">0.1UF</text>
<text x="20.7" y="133.4">22nF</text>
<text x="56.3" y="133.4">0.1UF</text>
<text x="72.2" y="133.1">10U</text>
<text x="38.3" y="139.6">RT9193-15GB</text>
<text x="82.8" y="141.9">10K</text>
<text x="83.1" y="138">R1</text>
<text x="174.4" y="138.5">5V</text>
<text x="186.6" y="141.4">CON_10X2_PIN_FIRE</text>
<text x="195.2" y="138.5">J1</text>
<text x="191" y="147.1">1</text>
<text x="191" y="149.6">3</text>
<text x="199" y="147.1">2</text>
<text x="199" y="149.6">4</text>
<text x="218.4" y="147.6">D0</text>
<text x="162.7" y="152.7">RST</text>
<text x="191" y="152.2">5</text>
<text x="191" y="154.8">7</text>
<text x="199" y="152.2">6</text>
<text x="199" y="154.8">8</text>
<text x="218.4" y="150.1">D1</text>
<text x="218.4" y="152.7">D2</text>
<text x="218.4" y="155.3">D3</text>
<text x="249.9" y="155.2" transform="rotate(-90 249.9 155.2)">J4</text>
<text x="252.5" y="152.8" transform="rotate(-90 252.5 152.8)">1</text>
<text x="260.2" y="155.2" transform="rotate(-90 260.2 155.2)">J5</text>
<text x="262.7" y="152.8" transform="rotate(-90 262.7 152.8)">1</text>
<text x="270.5" y="155.2" transform="rotate(-90 270.5 155.2)">J7</text>
<text x="273.1" y="152.8" transform="rotate(-90 273.1 152.8)">1</text>
<text x="280.9" y="155.2" transform="rotate(-90 280.9 155.2)">J8</text>
<text x="283.4" y="152.8" transform="rotate(-90 283.4 152.8)">1</text>
<text x="160.1" y="160.4">VSYNC</text>
<text x="189.9" y="159.9">11</text>
<text x="191" y="157.4">9</text>
<text x="199" y="157.4">10</text>
<text x="199" y="159.9">12</text>
<text x="218.4" y="157.9">D4</text>
<text x="218.4" y="160.4">D5</text>
<text x="255" y="158.7" transform="rotate(-90 255 158.7)">3.0MM</text>
<text x="257.1" y="158.3" transform="rotate(-90 257.1 158.3)">3.0MM</text>
<text x="265.4" y="158.7" transform="rotate(-90 265.4 158.7)">3.0MM</text>
<text x="267.4" y="158.3" transform="rotate(-90 267.4 158.3)">3.0MM</text>
<text x="275.7" y="158.7" transform="rotate(-90 275.7 158.7)">3.0MM</text>
<text x="277.8" y="158.3" transform="rotate(-90 277.8 158.3)">3.0MM</text>
<text x="286" y="158.7" transform="rotate(-90 286 158.7)">3.0MM</text>
<text x="288.1" y="158.3" transform="rotate(-90 288.1 158.3)">3.0MM</text>
<text x="189.9" y="162.5">13</text>
<text x="189.9" y="165.1">15</text>
<text x="189.9" y="167.7">17</text>
<text x="199" y="162.5">14</text>
<text x="199" y="165.1">16</text>
<text x="199" y="167.7">18</text>
<text x="218.4" y="163">D6</text>
<text x="218.4" y="165.6">D7</text>
<text x="162" y="169.2">HREF</text>
<text x="189.9" y="170.3">19</text>
<text x="199" y="170.3">20</text>
<text x="217.6" y="168.7">SIO_C</text>
<text x="217.6" y="171.3">SIO_D</text>
</g>
</svg>
